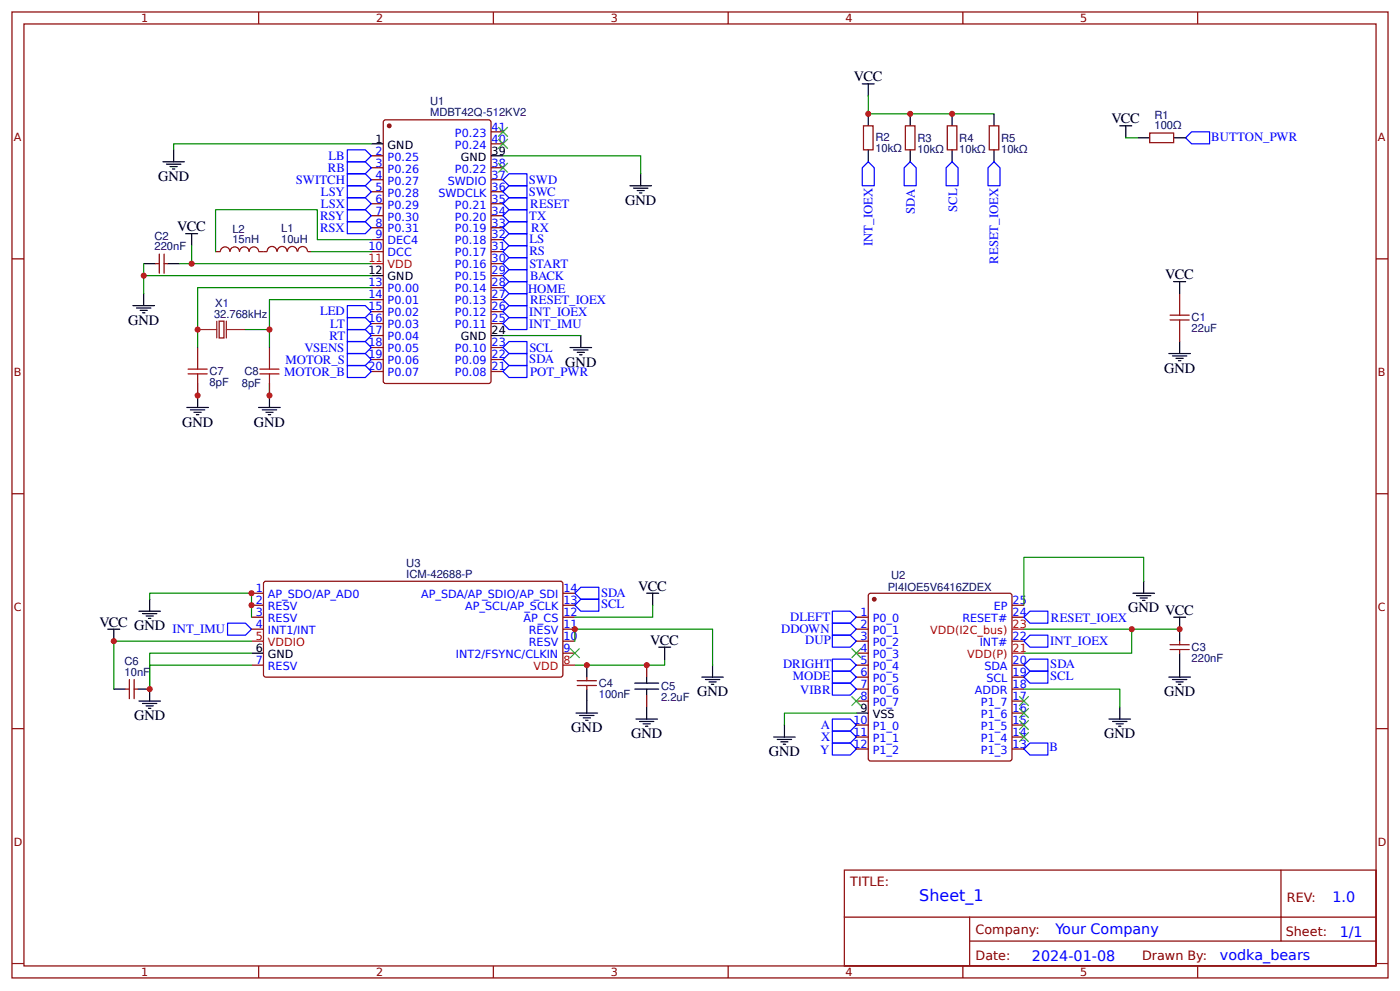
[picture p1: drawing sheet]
<svg xmlns="http://www.w3.org/2000/svg" width="309mm" height="219mm" viewBox="0 0 309 219" stroke-linecap="round" stroke-linejoin="round" font-family="sans-serif">
<g fill="none" stroke="#800" stroke-width=".26">
<path d="M2.6 2.6h304.1v213.3h-304.1zM5.3 5.3h298.7v208h-298.7zM57.1 2.6v2.7M109 2.6v2.7M160.9 2.6v2.7M212.7 2.6v2.7M264.6 2.6v2.7M82 34.4h2.7M82 37h2.7M82 39.7h2.7M84.7 26.7l.5-.2h22.7l.5 .2 .1 57.4-.3 .5-23 .1-.5-.3zM108.5 37h2.6"/>
<path d="M108.5 39.7h2.6M108.5 31.7h2.6M108.5 29.1h2.6M190.8 27.8h2.1v5.3h-2.1zM200 27.8h2.1v5.3h-2.1zM209.3 27.8h2.1v5.3h-2.1zM218.5 27.8h2.2v5.3h-2.2zM254 29.4h5.3v2.1h-5.3zM2.6 57.1h2.7M34.4 58.2h.8M35.2 56.1v4.2M36.2 58.2h.8"/>
<path d="M36.2 56.1v4.2M47.6 55.6h1.1a1.06 1.06 0 0 1 1-1.1 1.06 1.06 0 0 1 1.1 1.1 1.06 1.06 0 0 1 1.1-1.1 1.06 1.06 0 0 1 1 1.1 1.06 1.06 0 0 1 1.1-1.1 1.06 1.06 0 0 1 1 1.1 1.06 1.06 0 0 1 1.1-1.1 1.06 1.06 0 0 1 1 1.1h1.9M59 55.5a1.06 1.06 0 0 1 1.1-1.1 1.06 1.06 0 0 1 1 1.1M61.3 55.5a1.06 1.06 0 0 1 1-1.1 1.06 1.06 0 0 1 1.1 1.1M63.5 55.5a1.06 1.06 0 0 1 1.1-1.1 1.06 1.06 0 0 1 1 1.1M65.8 55.5a1.06 1.06 0 0 1 1.1-1.1 1.06 1.06 0 0 1 1 1.1M68 55.6h.8M82 42.3h2.7M82 45h2.7M82 47.6h2.7M82 50.3h2.7M82 52.9h2.7"/>
<path d="M82 55.6h2.7M108.5 42.3h2.6M108.5 45h2.6M108.5 47.6h2.6M108.5 50.3h2.6M108.5 52.9h2.6M108.5 55.6h2.6M108.5 58.2h2.6M304 57.1h2.7M43.7 76.7v2.7M48.4 70.9h1.1v3.7h-1.1zM59.5 76.7v2.7"/>
<path d="M82 63.5h2.7M82 66.1h2.7M82 68.8h2.7M82 71.4h2.7M82 74.1h2.7M82 76.7h2.7M82 79.4h2.7M108.5 63.5h2.6M108.5 66.1h2.6M108.5 68.8h2.6M108.5 71.4h2.6M108.5 76.7h2.6"/>
<path d="M108.5 79.4h2.6M108.5 60.9h2.6M260.6 64.8v2.7M260.6 72.8v2.6M43.7 84.7v2.6M59.5 84.7v2.6M82 82h2.7M108.5 82h2.6M2.6 109h2.7M304 109h2.7M55.6 136.3h2.6M55.6 138.9h2.6"/>
<path d="M55.6 133.6h2.6M55.6 131h2.6M58.5 128.4h65.6l.3 .5-.1 20.3-.5 .3-65.3-.1-.3-.4v-20.1zM124.4 136.3h2.6M124.4 138.9h2.6M124.4 133.6h2.6M124.4 131h2.6M189.2 136.3h2.6M189.2 138.9h2.6M191.9 131.2l.5-.2h30.6l.5 .2 .1 36.3-.3 .4-30.9 .1-.5-.3zM223.6 136.3h2.6M223.6 133.6h2.6"/>
<path d="M27.8 152.1h.8M28.6 150v4.3M29.6 152.1h.8M29.6 150v4.3M55.6 146.8h2.6M124.4 141.6h2.6M124.4 144.2h2.6M127.5 150.3h4.3M127.5 151.3h4.3M129.6 149.5v.8M129.6 151.3v.8M142.9 146.8v2.7"/>
<path d="M142.9 153.5v2.6M189.2 141.6h2.6M189.2 144.2h2.6M189.2 146.8h2.6M189.2 149.5h2.6M189.2 152.1h2.6M189.2 154.8h2.6M223.6 141.6h2.6M223.6 146.8h2.6M223.6 149.5h2.6M223.6 152.1h2.6M223.6 154.8h2.6"/>
<path d="M223.6 157.4h2.6M258.5 143.4h4.2M258.5 142.3h4.2M260.6 141.6v.7M260.6 143.4v.8M2.6 160.9h2.7M189.2 160.1h2.6M189.2 162.7h2.6M189.2 165.4h2.6M223.6 160.1h2.6M223.6 162.7h2.6M223.6 165.4h2.6"/>
<path d="M304 160.9h2.7M186.5 192.1h117.5v21.2h-117.5zM283 192.1v15.7M2.6 212.7h2.7M57.1 213.3v2.6M109 213.3v2.6M160.9 213.3v2.6M186.6 202.5h117.3M212.7 213.3v2.6M214.2 207.8h89.7M214.2 202.5v10.6M264.6 213.3v2.6"/>
<path d="M304 212.7h2.7"/>
</g>
<g fill="none" stroke="#00f" stroke-width=".26">
<path d="M76.7 33.1h4l1.3 1.3-1.3 1.3h-4zM76.7 35.7h4l1.3 1.3-1.3 1.4h-4zM76.7 38.4h4l1.3 1.3-1.3 1.3h-4zM111.1 39.7l1.3-1.3h4v2.6h-4zM190.5 37l1.3-1.3 1.3 1.3v4h-2.6zM201.1 35.7l1.3 1.3v4h-2.6v-4zM210.3 35.7l1.4 1.3v4h-2.7v-4zM218.3 37l1.3-1.3 1.3 1.3v4h-2.6zM261.9 30.4l1.4-1.3h3.9v2.6h-3.9zM76.7 41h4l1.3 1.3-1.3 1.4h-4zM76.7 43.7h4l1.3 1.3-1.3 1.3h-4zM76.7 46.3h4l1.3 1.3-1.3 1.3h-4z"/>
<path d="M76.7 48.9h4l1.3 1.4-1.3 1.3h-4zM111.1 42.3l1.3-1.3h4v2.7h-4zM111.1 45l1.3-1.3h4v2.6h-4zM111.1 47.6l1.3-1.3h4v2.6h-4zM111.1 55.6l1.3-1.4h4v2.7h-4zM111.1 52.9l1.3-1.3h4v2.6h-4zM111.1 58.2l1.3-1.3h4v2.6h-4zM111.1 50.3l1.3-1.4h4v2.7h-4zM76.7 78.1h4l1.3 1.3-1.3 1.3h-4zM76.7 67.5h4l1.3 1.3-1.3 1.3h-4zM76.7 75.4h4l1.3 1.3-1.3 1.4h-4zM76.7 70.1h4l1.3 1.3-1.3 1.4h-4z"/>
<path d="M76.7 72.8h4l1.3 1.3-1.3 1.3h-4zM111.1 63.5l1.3-1.3h4v2.6h-4zM111.1 66.1l1.3-1.3h4v2.7h-4zM111.1 68.8l1.3-1.3h4v2.6h-4zM111.1 71.4l1.3-1.3h4v2.7h-4zM111.1 60.9l1.3-1.4h4v2.7h-4zM111.1 76.7l1.3-1.3h4v2.7h-4zM111.1 79.4l1.3-1.3h4v2.6h-4zM76.7 80.7h4l1.3 1.3-1.3 1.3h-4zM111.1 82l1.3-1.3h4v2.6h-4zM50.3 137.6h3.9l1.4 1.3-1.4 1.3h-3.9zM127 131l1.3-1.4h4v2.7h-4z"/>
<path d="M127 133.6l1.3-1.3h4v2.6h-4zM183.9 134.9h4l1.3 1.4-1.3 1.3h-4zM183.9 137.6h4l1.3 1.3-1.3 1.3h-4zM226.2 136.3l1.3-1.4h4v2.7h-4zM183.9 140.2h4l1.3 1.4-1.3 1.3h-4zM183.9 158.7h4l1.3 1.4-1.3 1.3h-4zM183.9 148.2h4l1.3 1.3-1.3 1.3h-4zM183.9 150.8h4l1.3 1.3-1.3 1.4h-4zM183.9 145.5h4l1.3 1.3-1.3 1.4h-4zM226.2 146.8l1.3-1.3h4v2.7h-4zM226.2 149.5l1.3-1.3h4v2.6h-4zM226.2 141.6l1.3-1.4h4v2.7h-4z"/>
<path d="M183.9 161.4h4l1.3 1.3-1.3 1.3h-4zM183.9 164h4l1.3 1.4-1.3 1.3h-4zM226.2 165.4l1.3-1.4h4v2.7h-4z"/>
</g>
<g fill="none" stroke="#000" stroke-width=".26">
<path d="M190.5 18.5h2.6M191.8 18.5v2.7M36 35.7h4.7M36.8 36.2h3.2M37.6 36.8h1.6M38.1 37.3h.5M38.4 33.1v2.6M82 31.7h2.7M108.5 34.4h2.6M141.6 38.4v2.6M191.8 25.1v2.7M191.8 33.1v2.6"/>
<path d="M201.1 25.1v2.7M201.1 33.1v2.6M210.3 25.1v2.7M210.3 33.1v2.6M219.6 25.1v2.7M219.6 33.1v2.6M247.4 27.8h2.6M248.7 27.8v2.6M251.4 30.4h2.6M259.3 30.4h2.6M31.7 58.2h2.7M37 58.2h2.7"/>
<path d="M41 51.6h2.7M42.3 51.6v2.6M139.2 41h4.7M140 41.5h3.1M140.8 42.1h1.5M141.3 42.6h.5M29.4 67.5h4.7M30.2 68h3.1M31 68.5h1.5M31.5 69.1h.5M31.7 64.8v2.7M82 60.9h2.7"/>
<path d="M108.5 74.1h2.6M125.9 76.7h4.8M126.7 77.3h3.2M127.5 77.8h1.6M128.1 78.3h.5M128.3 74.1v2.6M258.2 78.1h4.8M259 78.6h3.2M259.3 62.2h2.6M259.8 79.1h1.6M260.3 79.6h.6M260.6 62.2v2.6"/>
<path d="M260.6 75.4v2.7M41.3 90h4.7M42.1 90.5h3.1M42.9 91h1.5M43.4 91.5h.5M43.7 87.3v2.7M57.1 90h4.8M57.9 90.5h3.2M58.7 91h1.6M59.3 91.5h.5M59.5 87.3v2.7M23.8 138.9h2.7"/>
<path d="M25.1 138.9v2.7M30.7 134.9h4.8M31.5 135.5h3.2M32.3 136h1.6M32.8 136.5h.5M33.1 132.3v2.6M142.9 131h2.6M144.2 131v2.6M250.3 131h4.8M251.1 131.5h3.2M251.9 132h1.6M252.4 132.6h.5"/>
<path d="M252.7 128.3v2.7M259.3 136.3h2.6M260.6 136.3v5.3M25.1 152.1h2.7M30.4 152.1h2.7v2.7M30.7 154.8h4.8M31.5 155.3h3.2M32.3 155.8h1.6M32.8 156.4h.5M55.6 144.2h2.6M127.3 157.4h4.7M128.1 158h3.1"/>
<path d="M128.9 158.5h1.5M129.4 159h.5M129.6 146.8v2.7M129.6 152.1v5.3M140.2 152.1h5.3M140.2 150.8h5.3M140.5 158.7h4.8M141.3 159.3h3.2M142.1 159.8h1.6M142.9 149.5v1.3M142.9 152.1v1.4M142.9 156.1v2.6"/>
<path d="M145.5 142.9h2.7M146.8 142.9v2.6M155 149.5h4.8M155.8 150h3.2M156.6 150.5h1.6M157.2 151.1h.5M157.4 146.8v2.7M189.2 157.4h2.6M245 158.7h4.8M245.8 159.3h3.2M246.6 159.8h1.6M247.4 156.1v2.6"/>
<path d="M258.2 149.5h4.8M259 150h3.2M259.8 150.5h1.6M260.3 151.1h.6M260.6 144.2v5.3M142.6 160.3h.5M170.9 162.7h4.8M171.7 163.2h3.2M172.5 163.8h1.6M173 164.3h.6M173.3 160.1v2.6M247.1 160.3h.5"/>
</g>
<g fill="none" stroke="#080" stroke-width=".26">
<path d="M82 31.7h-43.6v1.4M111.1 34.4h30.5v4M191.8 21.2v3.9h27.8M248.7 30.4h2.7M31.7 58.2v2.7M39.7 58.2h42.3M42.3 54.2v4M68.8 55.6h13.2M82 52.9h-11.9v-6.6h-22.5v9.3M59.5 72.8v3.9M82 60.9h-50.3v3.9M82 63.5h-38.3v13.2"/>
<path d="M82 66.1h-22.5v6.7h-5.3M111.1 74.1h17.2M43.7 84.7v2.6M59.5 84.7v2.6M33.1 132.3v-1.3h22.5v5.3M144.2 133.6v2.7h-17.2M226.2 138.9h34.4M250 138.9v5.3h-23.8M252.7 128.3v-5.3h-26.5v10.6M55.6 144.2h-22.5v7.9v-5.3h22.5M55.6 141.6h-30.5v10.5M127 141.6v-2.7h30.4v7.9"/>
<path d="M146.8 145.5v1.3h-19.8M189.2 157.4h-15.9v2.7M226.2 152.1h21.2v4"/>
</g>
<path d="M43.7 79.4v2.1M59.5 79.4v2.1M258.5 70.6h4.2M258.5 69.6h4.2M260.6 67.5v2.1M260.6 70.6v2.2M41.5 81.5h4.3M41.5 82.5h4.3M43.7 82.5v2.2M57.4 81.5h4.2M57.4 82.5h4.2M59.5 82.5v2.2" fill="none" stroke="#a00000" stroke-width=".26"/>
<path d="M43.7 72.8h4.2M47.9 70.9v3.7M50 72.8h4.2M50 70.9v3.7" fill="none" stroke="#8d2323" stroke-width=".26"/>
<g fill="#800" stroke="#800" stroke-width=".26">
<circle cx="86" cy="27.8" r=".4"/>
<circle cx="193.1" cy="132.3" r=".4"/>
</g>
<path d="M82 58.2h2.7M223.6 138.9h2.6M55.6 141.6h2.6M124.4 146.8h2.6M223.6 144.2h2.6" fill="none" stroke="#f00" stroke-width=".26"/>
<g fill="#000" stroke="#3c3" stroke-width=".26">
<path d="M110.1 28l2.1 2.2zM112.2 28l-2.1 2.2z"/>
<path d="M110.1 30.7l2.1 2.1zM112.2 30.7l-2.1 2.1z"/>
<path d="M110.1 36l2.1 2.1zM112.2 36l-2.1 2.1z"/>
<path d="M125.9 143.1l2.2 2.2zM128.1 143.1l-2.2 2.2z"/>
<path d="M188.1 143.1l2.1 2.2zM190.2 143.1l-2.1 2.2z"/>
<path d="M188.1 153.7l2.1 2.1zM188.1 155.8l2.1-2.1z"/>
<path d="M225.2 153.7l2.1 2.1zM225.2 155.8l2.1-2.1z"/>
<path d="M225.2 156.4l2.1 2.1zM227.3 156.4l-2.1 2.1z"/>
<path d="M225.2 159l2.1 2.1zM227.3 159l-2.1 2.1z"/>
<path d="M225.2 161.7l2.1 2.1zM225.2 163.8l2.1-2.1z"/>
</g>
<g fill="#c00">
<circle cx="191.8" cy="25.1" r=".66"/>
<circle cx="201.1" cy="25.1" r=".66"/>
<circle cx="260.6" cy="138.9" r=".66"/>
<circle cx="250" cy="138.9" r=".66"/>
<circle cx="210.3" cy="25.1" r=".66"/>
<circle cx="59.5" cy="72.8" r=".66"/>
<circle cx="43.7" cy="72.8" r=".66"/>
<circle cx="31.8" cy="60.9" r=".66"/>
<circle cx="42.3" cy="58.2" r=".66"/>
<circle cx="59.5" cy="87.3" r=".66"/>
<circle cx="43.7" cy="87.3" r=".66"/>
<circle cx="25.1" cy="141.6" r=".66"/>
<circle cx="55.6" cy="131" r=".66"/>
<circle cx="55.6" cy="133.6" r=".66"/>
<circle cx="129.6" cy="146.8" r=".66"/>
<circle cx="127" cy="138.9" r=".66"/>
<circle cx="142.9" cy="146.8" r=".66"/>
<circle cx="33.1" cy="152.1" r=".66"/>
</g>
<text font-size="3.5" fill="#00f" x="203.1" y="198.9">Sheet_1</text>
<g font-size="3.2">
<text x="188.6" y="18">VCC</text>
<text x="245.5" y="27.3">VCC</text>
<text x="34.9" y="40">GND</text>
<text x="138.1" y="45.2">GND</text>
<text x="39.2" y="51.1">VCC</text>
<text x="257.4" y="61.6">VCC</text>
<text x="28.3" y="71.7">GND</text>
<text x="124.9" y="81">GND</text>
<text x="257.2" y="82.3">GND</text>
<text x="40.2" y="94.2">GND</text>
<text x="56.1" y="94.2">GND</text>
<text x="141" y="130.4">VCC</text>
<text x="249.2" y="135.2">GND VCC</text>
<text x="22" y="138.4">VCC</text>
<text x="29.6" y="139.2">GND</text>
<text x="143.7" y="142.3">VCC</text>
<text x="154" y="153.7">GND</text>
<text x="257.2" y="153.7">GND</text>
<text x="29.6" y="159">GND</text>
<text x="126.2" y="161.7">GND</text>
<text x="139.4" y="163">GND</text>
<text x="169.9" y="167">GND</text>
<text x="243.9" y="163">GND</text>
</g>
<g font-size="3.2" fill="#00f">
<text x="294.4" y="199">1.0</text>
<text x="233.2" y="206.2">Your Company</text>
<text x="296" y="206.8">1/1</text>
<text x="228" y="212.1">2024-01-08</text>
<text x="269.5" y="212">vodka_bears</text>
</g>
<g font-size="2.8" fill="#00f">
<text x="72.6" y="35.3">LB</text>
<text x="267.6" y="31.1">BUTTON_PWR</text>
<text x="65.4" y="40.6">SWITCH</text>
<text x="72.4" y="38">RB</text>
<text x="116.9" y="40.7">SWD</text>
<text x="70.9" y="43.3">LSY</text>
<text x="70.9" y="45.9">LSX</text>
<text x="116.9" y="43.3">SWC</text>
<text x="117.1" y="45.9">RESET</text>
<text x="202.1" y="47.2" transform="rotate(-90 202.1 47.2)">SDA</text>
<text x="211.4" y="46.7" transform="rotate(-90 211.4 46.7)">SCL</text>
<text x="70.7" y="51.2">RSX</text>
<text x="70.7" y="48.6">RSY</text>
<text x="116.9" y="48.6">TX</text>
<text x="116.9" y="53.6">LS</text>
<text x="117.3" y="51.3">RX</text>
<text x="116.9" y="56.3">RS</text>
<text x="116.9" y="59.1">START</text>
<text x="192.8" y="54.4" transform="rotate(-90 192.8 54.4)">INT_IOEX</text>
<text x="220.5" y="58.3" transform="rotate(-90 220.5 58.3)">RESET_IOEX</text>
<text x="116.7" y="64.7">HOME</text>
<text x="117.1" y="61.8">BACK</text>
<text x="70.7" y="69.6">LED</text>
<text x="116.9" y="69.7">INT_IOEX</text>
<text x="117.1" y="67.1">RESET_IOEX</text>
<text x="67.3" y="77.7">VSENS</text>
<text x="72.8" y="75">RT</text>
<text x="73" y="72.4">LT</text>
<text x="116.9" y="72.4">INT_IMU</text>
<text x="116.9" y="77.7">SCL</text>
<text x="62.8" y="83">MOTOR_B</text>
<text x="63.1" y="80.3">MOTOR_S</text>
<text x="116.9" y="80.1">SDA</text>
<text x="117.1" y="83.1">POT_PWR</text>
<text x="132.8" y="131.7">SDA</text>
<text x="132.8" y="134.3">SCL</text>
<text x="174.6" y="137.2">DLEFT</text>
<text x="232.2" y="137.2">RESET_IOEX</text>
<text x="38.1" y="139.8">INT_IMU</text>
<text x="172.6" y="139.7">DDOWN</text>
<text x="177.9" y="142.3">DUP</text>
<text x="232" y="142.5">INT_IOEX</text>
<text x="173" y="147.6">DRIGHT</text>
<text x="232" y="147.6">SDA</text>
<text x="175.2" y="150.1">MODE</text>
<text x="176.7" y="153.2">VIBR</text>
<text x="232" y="150.2">SCL</text>
<text x="181.4" y="160.9">A</text>
<text x="181.2" y="166.5">Y</text>
<text x="181.4" y="163.5">X</text>
<text x="231.8" y="165.8">B</text>
</g>
<g font-size="2.8" fill="#800">
<text x="187.9" y="195.5">TITLE:</text>
<text x="284.3" y="199">REV:</text>
<text x="215.5" y="206.2">Company:</text>
<text x="284.1" y="206.6">Sheet:</text>
<text x="215.5" y="211.9">Date:</text>
<text x="252.3" y="212">Drawn By:</text>
</g>
<g font-size="2.5" fill="#800">
<text x="31.2" y="4.9">1</text>
<text x="83.1" y="4.9">2</text>
<text x="134.9" y="4.9">3</text>
<text x="186.8" y="4.9">4</text>
<text x="238.7" y="4.9">5</text>
<text x="3" y="31.2">A</text>
<text x="304.4" y="31.2">A</text>
<text x="3" y="83.1">B</text>
<text x="304.4" y="83.1">B</text>
<text x="3" y="134.9">C</text>
<text x="304.4" y="134.9">C</text>
<text x="3" y="186.8">D</text>
<text x="304.4" y="186.8">D</text>
<text x="31.2" y="215.5">1</text>
<text x="83.1" y="215.5">2</text>
<text x="134.9" y="215.5">3</text>
<text x="186.8" y="215.5">4</text>
<text x="238.7" y="215.5">5</text>
</g>
<g font-size="2.5" fill="#000080">
<text x="95" y="23.3">U1</text>
<text x="95" y="25.6">MDBT42Q-512KV2</text>
<text x="255.1" y="28.6">100Ω</text>
<text x="255.1" y="26.2">R1</text>
<text x="193.4" y="33.6">10kΩ</text>
<text x="193.4" y="31.1">R2</text>
<text x="202.7" y="33.7">10kΩ</text>
<text x="202.7" y="31.3">R3</text>
<text x="211.9" y="33.7">10kΩ</text>
<text x="211.9" y="31.3">R4</text>
<text x="221.2" y="33.7">10kΩ</text>
<text x="221.2" y="31.3">R5</text>
<text x="34.1" y="53">C2</text>
<text x="51.3" y="53.7">15nH</text>
<text x="51.3" y="51.4">L2</text>
<text x="62.1" y="53.6">10uH</text>
<text x="62.1" y="51.2">L1</text>
<text x="34.1" y="55.3">220nF</text>
<text x="47.3" y="70.1">32.768kHz</text>
<text x="47.6" y="67.7">X1</text>
<text x="263.3" y="70.8">C1</text>
<text x="263.3" y="73.3">22uF</text>
<text x="46.3" y="82.9">C7</text>
<text x="54" y="82.9">C8</text>
<text x="46.3" y="85.3">8pF</text>
<text x="53.4" y="85.5">8pF</text>
<text x="89.8" y="125.1">U3</text>
<text x="89.8" y="127.5">ICM-42688-P</text>
<text x="196.2" y="130.5">PI4IOE5V6416ZDEX</text>
<text x="196.9" y="127.8">U2</text>
<text x="263.3" y="143.7">C3</text>
<text x="27.5" y="146.8">C6</text>
<text x="27.5" y="149.2">10nF</text>
<text x="263.3" y="146.1">220nF</text>
<text x="132.3" y="154.1">100nF</text>
<text x="132.3" y="151.6">C4</text>
<text x="146" y="154.7">2.2uF</text>
<text x="146" y="152.3">C5</text>
</g>
<g font-size="2.5" fill="#00f">
<text x="108.6" y="28.8">41</text>
<text x="83" y="34.1">2</text>
<text x="85.6" y="35.5">P0.25</text>
<text x="100.5" y="32.8">P0.24</text>
<text x="100.5" y="30.2">P0.23</text>
<text x="108.6" y="31.5">40</text>
<text x="83" y="36.8">3</text>
<text x="83" y="39.4">4</text>
<text x="85.6" y="38.1">P0.26</text>
<text x="85.6" y="40.7">P0.27</text>
<text x="98.9" y="40.7">SWDIO</text>
<text x="100.5" y="38.1">P0.22</text>
<text x="108.6" y="39.4">37</text>
<text x="108.6" y="36.8">38</text>
<text x="83" y="42.1">5</text>
<text x="83" y="44.7">6</text>
<text x="83" y="47.4">7</text>
<text x="85.6" y="43.4">P0.28</text>
<text x="85.6" y="46">P0.29</text>
<text x="96.9" y="43.4">SWDCLK</text>
<text x="100.5" y="46">P0.21</text>
<text x="108.6" y="47.4">34</text>
<text x="108.6" y="44.7">35</text>
<text x="108.6" y="42.1">36</text>
<text x="83" y="50">8</text>
<text x="83" y="52.7">9</text>
<text x="85.6" y="48.7">P0.30</text>
<text x="85.6" y="51.3">P0.31</text>
<text x="85.6" y="54">DEC4</text>
<text x="100.5" y="54">P0.18</text>
<text x="100.5" y="51.3">P0.19</text>
<text x="100.5" y="48.7">P0.20</text>
<text x="108.6" y="52.7">32</text>
<text x="108.6" y="50">33</text>
<text x="81.4" y="55.3">10</text>
<text x="85.6" y="56.6">DCC</text>
<text x="100.5" y="59.3">P0.16</text>
<text x="100.5" y="56.6">P0.17</text>
<text x="108.6" y="57.9">30</text>
<text x="108.6" y="55.3">31</text>
<text x="81.4" y="63.2">13</text>
<text x="81.4" y="65.9">14</text>
<text x="85.6" y="64.6">P0.00</text>
<text x="100.5" y="64.6">P0.14</text>
<text x="100.5" y="61.9">P0.15</text>
<text x="108.6" y="65.9">27</text>
<text x="108.6" y="63.2">28</text>
<text x="108.6" y="60.6">29</text>
<text x="81.4" y="68.5">15</text>
<text x="81.4" y="71.2">16</text>
<text x="85.6" y="67.2">P0.01</text>
<text x="85.6" y="69.8">P0.02</text>
<text x="100.5" y="69.8">P0.12</text>
<text x="100.5" y="67.2">P0.13</text>
<text x="108.6" y="71.2">25</text>
<text x="108.6" y="68.5">26</text>
<text x="81.4" y="73.8">17</text>
<text x="81.4" y="76.5">18</text>
<text x="85.6" y="72.5">P0.03</text>
<text x="85.6" y="75.1">P0.04</text>
<text x="85.6" y="77.8">P0.05</text>
<text x="100.5" y="77.8">P0.10</text>
<text x="100.5" y="72.5">P0.11</text>
<text x="108.6" y="76.5">23</text>
<text x="81.4" y="79.1">19</text>
<text x="81.4" y="81.8">20</text>
<text x="85.6" y="80.4">P0.06</text>
<text x="85.6" y="83.1">P0.07</text>
<text x="100.5" y="83.1">P0.08</text>
<text x="100.5" y="80.4">P0.09</text>
<text x="108.6" y="81.8">21</text>
<text x="108.6" y="79.1">22</text>
<text x="56.5" y="130.7">1</text>
<text x="124.5" y="130.7">14</text>
<text x="56.5" y="133.3">2</text>
<text x="56.5" y="136">3</text>
<text x="59.2" y="132">AP_SDO/AP_AD0</text>
<text x="59.2" y="134.7">RESV</text>
<text x="59.2" y="137.3">RESV</text>
<text x="93" y="132">AP_SDA/AP_SDIO/AP_SDI</text>
<text x="102.8" y="134.7">AP_SCL/AP_SCLK</text>
<text x="115.7" y="137.3">AP_CS</text>
<text x="124.5" y="133.3">13</text>
<text x="124.5" y="136">12</text>
<text x="190.1" y="136">1</text>
<text x="192.8" y="137.3">P0_0</text>
<text x="212.6" y="137.3">RESET#</text>
<text x="219.5" y="134.7">EP</text>
<text x="223.7" y="136">24</text>
<text x="223.7" y="133.3">25</text>
<text x="56.5" y="138.6">4</text>
<text x="59.2" y="140">INT1/INT</text>
<text x="116.8" y="142.6">RESV</text>
<text x="116.8" y="140">RESV</text>
<text x="124.5" y="143.9">9</text>
<text x="124.5" y="141.3">10</text>
<text x="124.5" y="138.6">11</text>
<text x="190.1" y="138.6">2</text>
<text x="190.1" y="141.3">3</text>
<text x="190.1" y="143.9">4</text>
<text x="192.8" y="140">P0_1</text>
<text x="192.8" y="142.6">P0_2</text>
<text x="216.4" y="142.6">INT#</text>
<text x="223.7" y="141.3">22</text>
<text x="56.5" y="146.6">7</text>
<text x="59.2" y="147.9">RESV</text>
<text x="100.7" y="145.3">INT2/FSYNC/CLKIN</text>
<text x="190.1" y="146.6">5</text>
<text x="190.1" y="149.2">6</text>
<text x="192.8" y="145.3">P0_3</text>
<text x="192.8" y="147.9">P0_4</text>
<text x="217.5" y="147.9">SDA</text>
<text x="223.7" y="149.2">19</text>
<text x="223.7" y="146.6">20</text>
<text x="190.1" y="151.9">7</text>
<text x="190.1" y="154.5">8</text>
<text x="192.8" y="150.5">P0_5</text>
<text x="192.8" y="153.2">P0_6</text>
<text x="192.8" y="155.8">P0_7</text>
<text x="215.4" y="153.2">ADDR</text>
<text x="216.7" y="155.8">P1_7</text>
<text x="217.9" y="150.5">SCL</text>
<text x="223.7" y="154.5">17</text>
<text x="223.7" y="151.9">18</text>
<text x="188.5" y="159.8">10</text>
<text x="192.8" y="161.1">P1_0</text>
<text x="216.7" y="161.1">P1_5</text>
<text x="216.7" y="158.5">P1_6</text>
<text x="223.7" y="159.8">15</text>
<text x="223.7" y="157.2">16</text>
<text x="188.5" y="162.5">11</text>
<text x="188.5" y="165.1">12</text>
<text x="192.8" y="163.8">P1_1</text>
<text x="192.8" y="166.4">P1_2</text>
<text x="216.7" y="166.4">P1_3</text>
<text x="216.7" y="163.8">P1_4</text>
<text x="223.7" y="165.1">13</text>
<text x="223.7" y="162.5">14</text>
</g>
<g font-size="2.5">
<text x="83" y="31.5">1</text>
<text x="85.6" y="32.8">GND</text>
<text x="101.8" y="35.5">GND</text>
<text x="108.6" y="34.1">39</text>
<text x="81.4" y="60.6">12</text>
<text x="85.6" y="61.9">GND</text>
<text x="101.8" y="75.1">GND</text>
<text x="108.6" y="73.8">24</text>
<text x="56.5" y="143.9">6</text>
<text x="59.2" y="145.3">GND</text>
<text x="190.1" y="157.2">9</text>
<text x="192.8" y="158.5">VSS</text>
</g>
<g font-size="2.5" fill="#f00">
<text x="81.4" y="57.9">11</text>
<text x="85.6" y="59.3">VDD</text>
<text x="56.5" y="141.3">5</text>
<text x="59.2" y="142.6">VDDIO</text>
<text x="205.5" y="140">VDD(I2C_bus)</text>
<text x="223.7" y="143.9">21</text>
<text x="223.7" y="138.6">23</text>
<text x="117.9" y="147.9">VDD</text>
<text x="124.5" y="146.6">8</text>
<text x="213.7" y="145.3">VDD(P)</text>
</g>
</svg>
